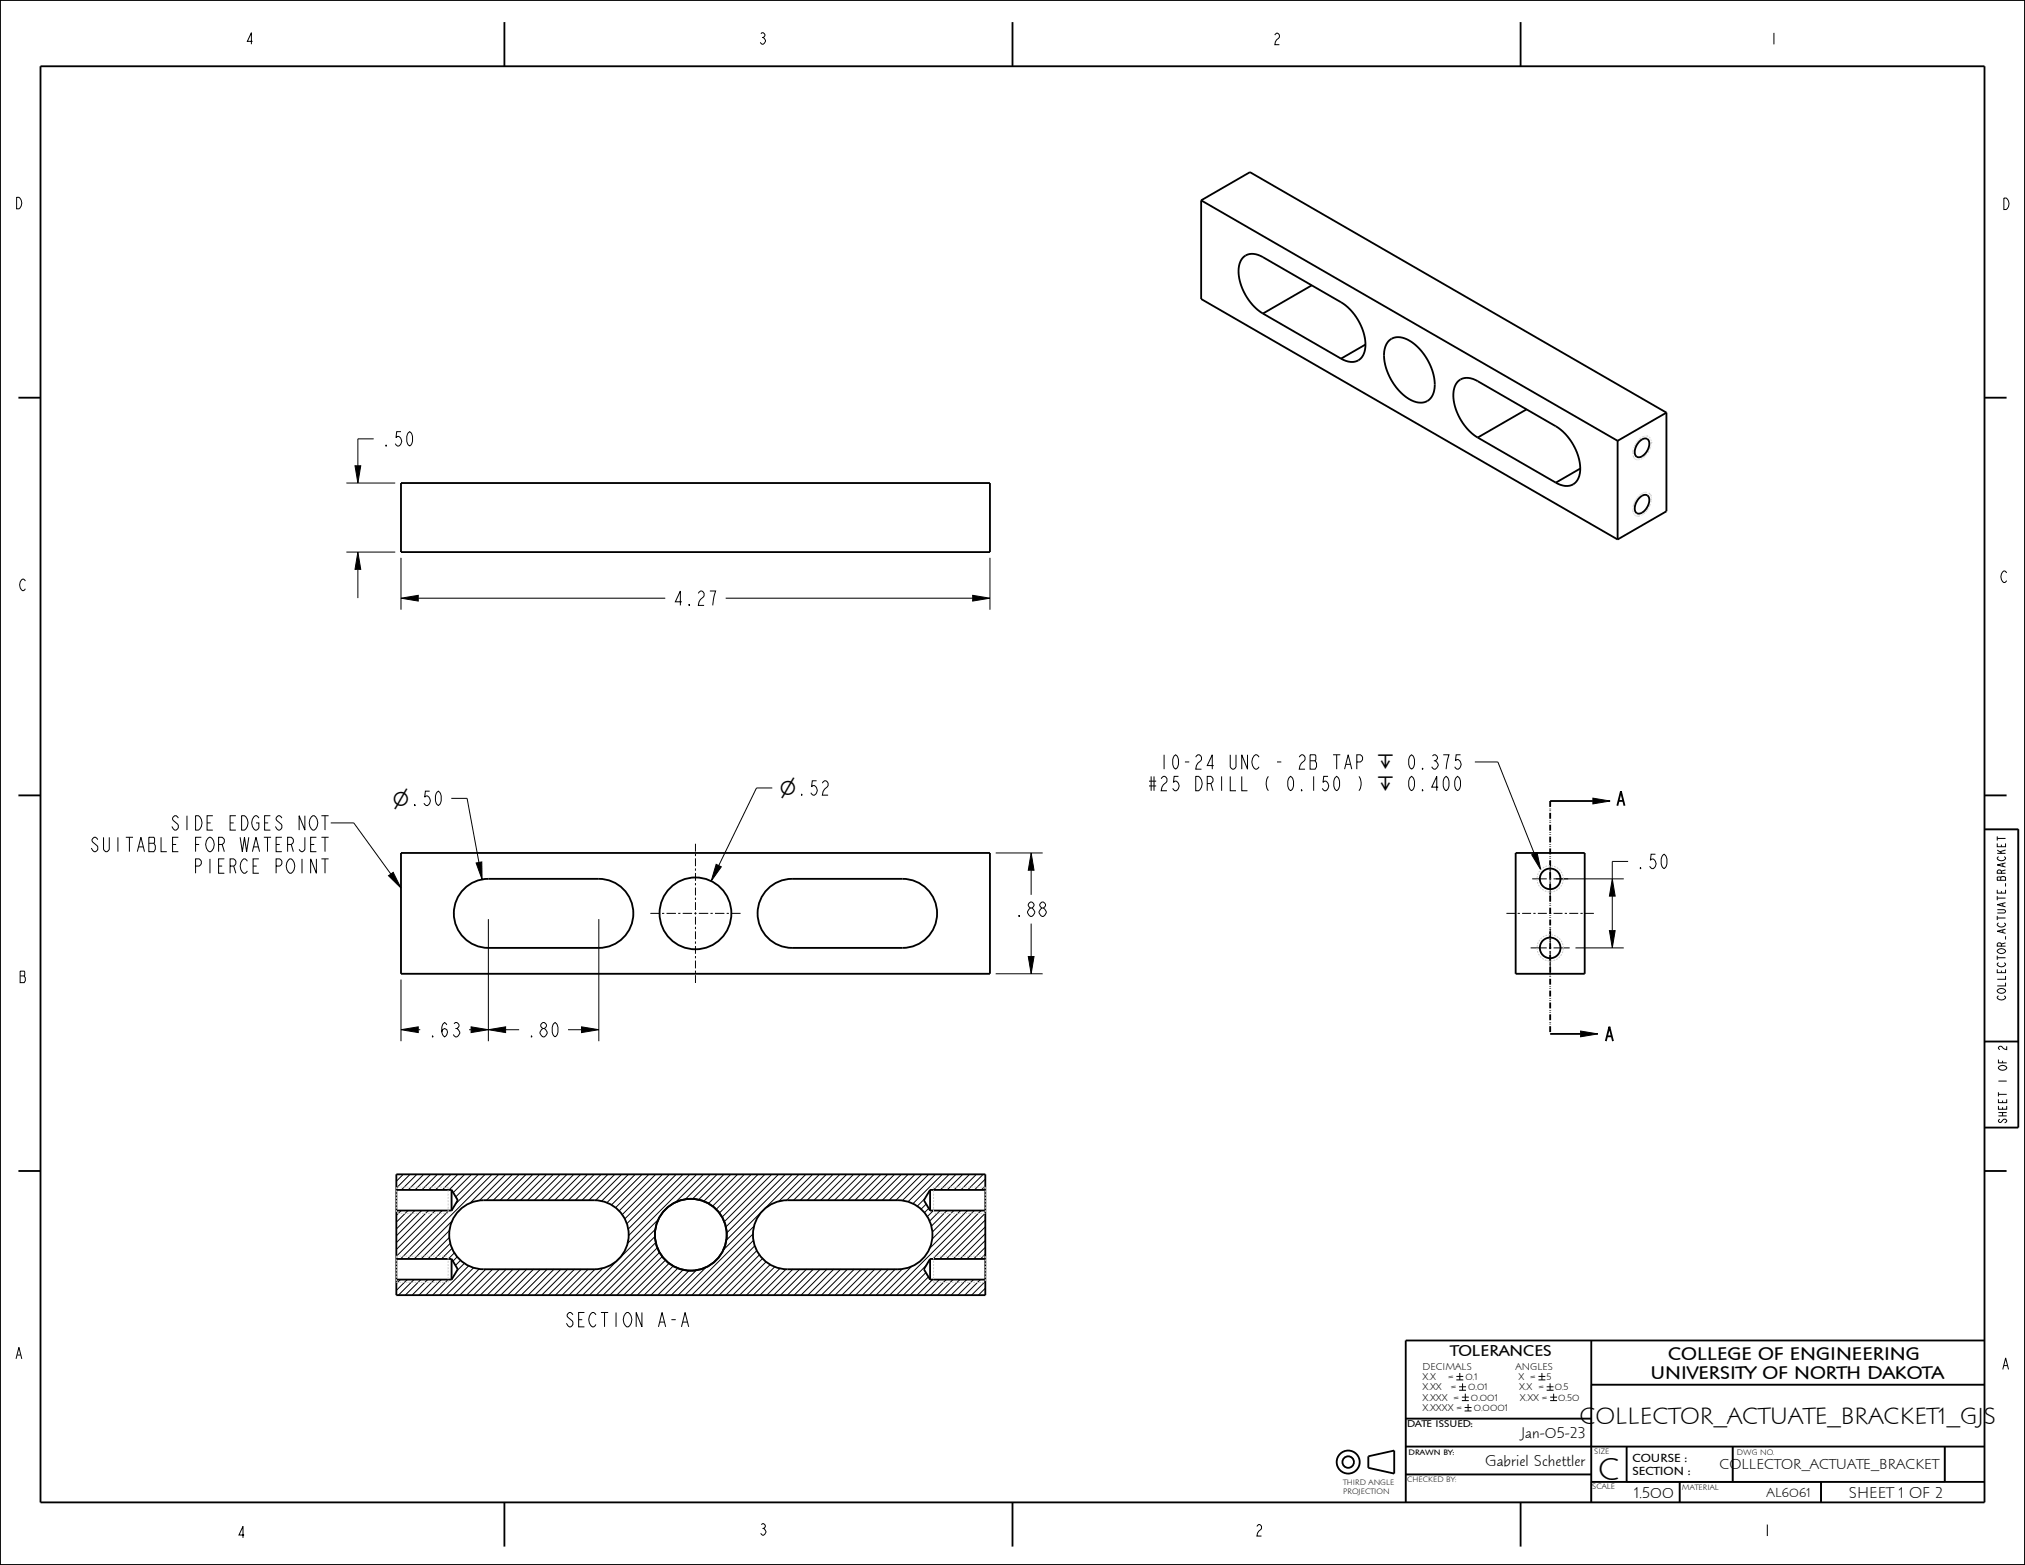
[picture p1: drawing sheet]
<svg xmlns="http://www.w3.org/2000/svg" width="559mm" height="432mm" viewBox="0 0 559 432" stroke-linecap="round" stroke-linejoin="round" font-family="sans-serif">
<g fill="none" stroke="#000" stroke-width=".28">
<path d="M95.6 133.3h13.5M98 128.5h1.6l-.8 4.8zM103.1 121.1h-4.3v7.4M95.6 152.3h13.5M98.8 152.3l.8 4.8h-1.6zM98.8 157.1v7.9M110.7 153.9v14.3M273.2 153.9v14.3M110.7 165l4.7-.7v1.5zM115.4 165h68.2M200.2 165h68.2M268.4 164.3l4.8 .7-4.8 .8z"/>
<path d="M213.1 217.4h-4.3l-10.5 21.4M407 210.2h6.3l10.1 25.3M91.3 227h6.3l10.3 14.2M124.5 220.3h4.4l3.3 17.7M131.4 238.1l1.5-.3 .1 4.8zM197.6 238.5l1.4 .7-2.8 3.9zM274.8 235.3h12.9M284.5 235.3l.8 4.8h-1.5zM422.7 235.8l1.4-.6 1.1 4.8zM439.6 220.2l4.7 .8-4.7 .8zM449.3 237.7h-4.4v4.8M547.6 228.8h9.3v58.6h-9.3z"/>
<path d="M107.2 241.6l1.3-.9 2.2 4.3zM134.8 253.6v33.7M165.2 253.6v33.7M284.5 240.1v6.8M284.5 254.8v9.1M429.4 242.5h18.7M444.1 256.8h1.6l-.8 4.7zM444.9 242.5l.8 4.7h-1.6zM444.9 247.2v9.6M110.7 270.3v17M274.8 268.7h12.9M283.8 263.9h1.5l-.8 4.8z"/>
<path d="M434.7 261.5h13.4M551.5 274.8l-.4 .3a1.22 1.22 0 0 0 1.2 .8 1.22 1.22 0 0 0 1.1-.8l-.4-.3M110.7 284.1l4.7-.8v1.6zM115.4 284.1h.6M129.5 284.1h.5M130 283.3l4.8 .8-4.8 .8zM134.8 284.1l4.7-.8v1.6zM139.5 284.1h3.8M156.8 284.1h3.7M160.5 283.3l4.7 .8-4.7 .8zM436.2 284.5l4.7 .8-4.7 .8zM109.4 324h.1"/>
<path d="M110.7 334l-1.3 1.3M111.3 324l-1.9 1.9M112.6 334l-3.2 3.2M113.2 324l-3.8 3.8M114.5 334l-5.1 5.1M115 324l-4.2 4.3M116.4 334l-7 7M116.9 324l-4.3 4.3M118.2 334l-8.8 8.9M118.8 324l-4.3 4.3M120.1 334l-10.7 10.7M120.7 324l-4.3 4.3"/>
<path d="M122 334l-12.6 12.6M122.6 324l-4.3 4.3M123.9 334l-13.4 13.4M124 339.5l-7.8 7.9M124.5 324l-4.3 4.3M124.8 336.9l-10.5 10.5M126.3 324l-4.3 4.3M128.2 324l-4.3 4.3M130.1 324l-5 5.1M132 324l-6.2 6.2M133.9 324l-8.2 8.2M135.8 324l-23.4 23.4"/>
<path d="M137.6 324l-7.9 7.9M139.5 324l-7.2 7.2M141.4 324l-7.1 7.2M143.3 324l-7.2 7.2M145.2 324l-7.2 7.2M147.1 324l-7.2 7.2M148.9 324l-7.1 7.2M150.8 324l-7.1 7.2M152.7 324l-7.1 7.2M154.6 324l-7.2 7.2M156.5 324l-7.2 7.2M158.4 324l-7.2 7.2"/>
<path d="M160.2 324l-7.1 7.2M162.1 324l-7.1 7.2M164 324l-7.1 7.2M165.9 324l-7.2 7.2M167.8 324l-7.2 7.2M169.6 324l-7.1 7.2M171.5 324l-7.1 7.2M173.4 324l-7.4 7.4M175.3 324l-7.8 7.8M177.2 324l-8.5 8.4M179.1 324l-9.2 9.2M180.9 339.2l-18.2 18.1"/>
<path d="M180.9 324l-10.1 10.1M181.7 336.4l-20.9 20.9M182.8 324l-11.1 11.1M184.7 324l-12.3 12.3M186.6 324l-13.6 13.6M188.5 324l-15.2 15.1M190.4 324l-16.9 16.9M192.2 324l-19 19.1M194.1 324l-7.7 7.8M196 324l-6.9 6.9M197.9 324l-6.8 6.8M199.8 324l-7 7"/>
<path d="M201.7 324l-7.5 7.5M203.5 324l-8 8.1M205.4 324l-8.8 8.8M207.3 324l-9.7 9.7M208.1 338.3l-19.1 19M209.2 324l-10.7 10.7M211.1 324l-11.8 11.8M213 324l-13.1 13.1M214.8 324l-14.5 14.6M216.7 324l-16.2 16.2M218.6 324l-18.2 18.2M220.5 324l-20.9 20.9"/>
<path d="M222.4 324l-7.5 7.5M224.2 324l-7.1 7.2M226.1 324l-7.1 7.2M228 324l-7.1 7.2M229.9 324l-7.1 7.2M231.8 324l-7.2 7.2M233.7 324l-7.2 7.2M235.5 324l-7.1 7.2M237.4 324l-7.1 7.2M239.3 324l-7.1 7.2M241.2 324l-7.1 7.2M243.1 324l-7.2 7.2"/>
<path d="M245 324l-7.2 7.2M246.8 324l-7.1 7.2M248.7 324l-7.1 7.2M250.6 324l-7.1 7.2M252.5 324l-7.2 7.2M254.4 324l-7.2 7.2M255.2 330.7l-2.1 2.1M255.6 332.2l-1.4 1.4M256.3 324l-7.3 7.2M256.3 333.4l-1.2 1.2M257.6 334l-1.7 1.7M258.1 324l-7.5 7.6"/>
<path d="M259.4 334l-2.9 2.9M260 324l-8.1 8.1M261.3 334l-4.3 4.3M261.9 324l-4.3 4.3M263.2 334l-5.9 6M263.8 324l-4.3 4.3M265.1 334l-7.9 7.9M265.7 324l-4.3 4.3M267 334l-10.5 10.5M267.6 324l-4.3 4.3M268.9 334l-23.4 23.3M269.4 324l-4.3 4.3"/>
<path d="M270.7 334l-13.3 13.4M271.3 324l-4.3 4.3M271.9 325.3l-3 3M271.9 327.2l-1.1 1.1M271.9 334.7l-12.6 12.7M271.9 336.6l-10.7 10.8M271.9 338.5l-8.9 8.9M110.5 353.1l-1.1 1.1M112.4 353.1l-3 2.9M114.2 353.1l-4.2 4.2M116.1 353.1l-4.3 4.2M118 353.1l-4.3 4.2"/>
<path d="M119.9 353.1l-4.3 4.2M121.8 353.1l-4.3 4.2M123.7 353.1l-4.3 4.2M124 341.4l-5.9 6M124.3 343l-4.4 4.4M124.7 344.4l-2.9 3M125.4 345.7l-1.7 1.7M126.2 346.8l-1.2 1.2M127.1 347.7l-1.4 1.4M128.2 348.6l-2.2 2.1M129.4 349.2l-8.2 8.1M130.7 349.8l-7.6 7.5"/>
<path d="M132.2 350.1l-7.2 7.2M134 350.2l-7.1 7.1M135.9 350.2l-7.1 7.1M137.8 350.2l-7.1 7.1M139.7 350.2l-7.2 7.1M141.6 350.2l-7.2 7.1M143.5 350.2l-7.2 7.1M145.3 350.2l-7.1 7.1M147.2 350.2l-7.1 7.1M149.1 350.2l-7.1 7.1M151 350.2l-7.2 7.1M152.9 350.2l-7.2 7.1"/>
<path d="M154.8 350.2l-7.2 7.1M156.6 350.2l-7.1 7.1M158.5 350.2l-7.1 7.1M160.4 350.2l-7.1 7.1M162.3 350.2l-7.2 7.1M164.2 350.2l-7.2 7.1M166.4 349.9l-7.5 7.4M180.8 341.1l-16.2 16.2M181 342.8l-14.6 14.5M181.4 344.3l-13.1 13M182 345.5l-11.8 11.8M182.8 346.7l-10.7 10.6"/>
<path d="M183.6 347.7l-9.6 9.6M184.6 348.6l-8.8 8.7M185.8 349.3l-8.1 8M187.1 349.9l-7.5 7.4M188.5 350.3l-7 7M190.2 350.6l-6.8 6.7M192.2 350.5l-6.9 6.8M194.9 349.6l-7.8 7.7M207.8 340.5l-16.9 16.8M207.9 342.2l-15.1 15.1M208.3 343.7l-13.6 13.6M208.9 345l-12.3 12.3"/>
<path d="M209.6 346.2l-11.2 11.1M210.4 347.2l-10.1 10.1M211.4 348.1l-9.2 9.2M212.5 348.9l-8.4 8.4M213.8 349.5l-7.8 7.8M215.2 350l-7.3 7.3M216.9 350.2l-7.2 7.1M218.8 350.2l-7.2 7.1M220.6 350.2l-7.1 7.1M222.5 350.2l-7.1 7.1M224.4 350.2l-7.1 7.1M226.3 350.2l-7.1 7.1"/>
<path d="M228.2 350.2l-7.2 7.1M230.1 350.2l-7.2 7.1M231.9 350.2l-7.1 7.1M233.8 350.2l-7.1 7.1M235.7 350.2l-7.1 7.1M237.6 350.2l-7.1 7.1M239.5 350.2l-7.2 7.1M241.4 350.2l-7.2 7.1M243.2 350.2l-7.1 7.1M245.1 350.2l-7.1 7.1M247 350.2l-7.1 7.1M249 350.1l-7.3 7.2"/>
<path d="M251.6 349.4l-8 7.9M255.5 351.1l-6.2 6.2M255.6 349.2l-8.2 8.1M256.2 352.3l-5 5M257.3 353.1l-4.3 4.2M259.2 353.1l-4.3 4.2M261.1 353.1l-4.3 4.2M263 353.1l-4.3 4.2M264.9 353.1l-4.3 4.2M266.8 353.1l-4.3 4.2M268.6 353.1l-4.3 4.2M270.5 353.1l-4.3 4.2"/>
<path d="M271.9 340.4l-7 7M271.9 342.3l-5.1 5.1M271.9 344.1l-3.2 3.3M271.9 346l-1.3 1.4M271.9 353.6l-3.8 3.7M271.9 355.4l-1.9 1.9M271.9 357.3h.1M401.9 379.8h1.9M402.8 378.8v1.9M424.5 379.8h1.9M425.5 378.8v1.9M387.9 399.1h159.7v-17.1h-108.5v32.5"/>
<path d="M401.9 380.7h1.9M402.6 382.6h1.9M402.6 383.6h1.9M403.4 385.5h1.9M403.4 386.4h1.9M403.6 381.7v1.9M404.2 388.3h1.9M404.2 389.3h1.9M404.4 384.5v1.9M405.1 387.4v1.9M424.5 380.7h1.9M426.8 382.6h1.9"/>
<path d="M426.8 383.6h1.9M427.7 381.7v1.9M427.8 385.5h1.9M427.8 386.4h1.9M428.7 384.5v1.9M439.1 391.4h-51.2v23.1h114.6v-5.6M448.9 399.1v9.8M478.1 399.1v9.8M536.7 399.1v9.8h-97.6M387.9 406.8h51.2M463.5 408.9v5.6"/>
</g>
<g fill="#000">
<path d="M98 128.5h1.6l-.8 4.8zM98.8 152.3l.8 4.8h-1.6zM110.7 165l4.7-.7v1.5zM268.4 164.3l4.8 .7-4.8 .8zM284.5 235.3l.8 4.8h-1.5zM422.7 235.8l1.4-.6 1.1 4.8zM439.6 220.2l4.7 .8-4.7 .8zM107.2 241.6l1.3-.9 2.2 4.3zM131.4 238.1l1.5-.3 .1 4.8zM197.6 238.5l1.4 .7-2.8 3.9zM444.9 242.5l.8 4.7h-1.6zM283.8 263.9h1.5l-.8 4.8z"/>
<path d="M444.1 256.8h1.6l-.8 4.7zM110.7 284.1l4.7-.8v1.6zM134.8 284.1l4.7-.8v1.6zM130 283.3l4.8 .8-4.8 .8zM160.5 283.3l4.7 .8-4.7 .8zM436.2 284.5l4.7 .8-4.7 .8z"/>
</g>
<g fill="none" stroke="#000" stroke-width=".51">
<path d="M0 0h558.8v431.8h-558.8zM11.2 18.3h536.4v396.2h-536.4zM139.2 6.1v12.2M279.4 6.1v12.2M419.6 6.1v12.2M331.5 55.3l13.4-7.8 115 66.4M331.5 55.3v27.2l114.9 66.3M331.5 55.3l114.9 66.3M362 78.7l-13.5 7.8M348.5 86.5a13.9 13.9 0 0 1-6.5-13.6 3.8 3.8 0 0 1 5.9-2.3l22.2 12.8a13.9 13.9 0 0 1 6.4 13.6 3.8 3.8 0 0 1-5.8 2.3l-.6-.3M348.5 86.5l21.6 12.5M376.8 95.1l-6.7 3.9"/>
<path d="M5.1 109.7h6.1M421.3 113l-13.5 7.7M459.9 113.9l-13.5 7.7M459.9 113.9v27.2l-13.5 7.7M547.6 109.7h6.1M110.7 133.3h162.5v19h-162.5zM407.8 120.7a13.9 13.9 0 0 1-6.5-13.6 3.8 3.8 0 0 1 5.8-2.3l22.2 12.8a13.9 13.9 0 0 1 6.5 13.7 3.8 3.8 0 0 1-5.8 2.2l-.7-.3M407.8 120.7l21.5 12.5M436.1 129.3l-6.8 3.9M446.4 121.6v27.2M5.1 219.5h6.1M547.6 219.5h6.1"/>
<path d="M110.7 235.3h162.5v33.4h-162.5zM418.2 235.3h19.1v33.4h-19.1zM427.8 221h11.8M446.3 222.3l1-4 1 4M446.7 221h1.2M547.6 228.8h9.3v82.3h-9.3M127.6 245.7a9.5 9.5 0 0 1 7.2-3.2h30.4a9.5 9.5 0 0 1 9.6 9.5 9.5 9.5 0 0 1-9.6 9.5h-30.4a9.5 9.5 0 0 1-8.7-5.6 9.5 9.5 0 0 1 1.5-10.2zM211.5 245.7a9.5 9.5 0 0 1 7.1-3.2h30.5a9.5 9.5 0 0 1 9.5 9.5 9.5 9.5 0 0 1-9.5 9.5h-30.5a9.5 9.5 0 0 1-8.7-5.6 9.5 9.5 0 0 1 1.6-10.2zM427.8 285.3h8.4M443.1 287.3l1-4 1 4M443.5 285.9h1.2M547.6 287.4h9.3"/>
<path d="M5.1 323.1h6.1M109.4 324h162.5v33.3h-162.5zM109.4 334h15.2M109.4 328.3h15.2M124.6 328.3v5.7M124.6 328.3l1.7 2.9-1.7 2.8M126.4 334.4a9.5 9.5 0 0 1 7.1-3.2h30.5a9.5 9.5 0 0 1 9.5 9.5 9.5 9.5 0 0 1-9.5 9.5h-30.5a9.5 9.5 0 0 1-8.7-5.6 9.5 9.5 0 0 1 1.6-10.2zM210.2 334.4a9.5 9.5 0 0 1 7.1-3.2h30.5a9.5 9.5 0 0 1 9.5 9.5 9.5 9.5 0 0 1-9.5 9.5h-30.5a9.5 9.5 0 0 1-8.7-5.6 9.5 9.5 0 0 1 1.6-10.2zM256.7 334h15.2M256.7 328.3h15.2M256.7 328.3l-1.8 2.9 1.8 2.8M256.7 328.3v5.7"/>
<path d="M547.6 323.1h6.1M109.4 353.1h15.2M109.4 347.4h15.2M124.6 347.4v5.7M124.6 347.4l1.7 2.8-1.7 2.9M256.7 353.1h15.2M256.7 347.4h15.2M256.7 347.4l-1.8 2.8 1.8 2.9M256.7 347.4v5.7M439.1 369.9v44.6M547.6 369.9h-159.7v44.6M387.9 399.1h159.7"/>
<path d="M387.9 391.4h51.2M439.1 382h108.5M448.9 399.1v9.8M478.1 399.1v9.8M536.7 399.1v9.8M139.2 414.5v12.2M279.4 414.5v12.2M377.6 401.8l7.1-1.6v6.4l-7.1-1.6zM387.9 406.8h51.2M419.6 414.5v12.2M439.1 408.9h108.5M463.5 408.9v5.6"/>
<path d="M502.5 408.9v5.6"/>
<circle cx="190.6" cy="340.7" r="9.9"/>
<circle cx="372" cy="403.4" r="3.2"/>
<circle cx="372" cy="403.4" r="1.59"/>
</g>
<path d="M427.8 221v64.3" fill="none" stroke="#000" stroke-width=".51" stroke-dasharray="1.6 .5 .2 .3 .2 .5" stroke-linecap="butt"/>
<!-- layer: 02___PRT_ALL_AXES -->
<g fill="none" stroke="#000" stroke-width=".28">
<path d="M191.9 232.8v2.2M191.9 235.6v.6M191.9 236.8v2.2M191.9 239.6v.6M427.8 237.5v4.1M179.5 252h2.6M182.7 252h.6M183.9 252h2.6M187.1 252h.7M188.4 252h2.6M191.6 252h.6M191.9 240.9v2.1"/>
<path d="M191.9 243.6v.7M191.9 244.9v2.2M191.9 247.7v.6M191.9 248.9v2.2M191.9 251.7v.6M191.9 252.9v2.2M191.9 255.7v.6M191.9 257v2.1M191.9 259.8v.6M192.8 252h2.6M196.1 252h.6M197.3 252h2.6"/>
<path d="M200.5 252h.6M201.8 252h2.6M415.7 252h2.5M418.8 252h.6M420 252h2.5M422.8 242.5h4M423.1 252h.6M424.4 252h2.4M427.5 252h.6M427.5 242.5h.6M427.8 242.2v.6M427.8 243.4v4"/>
<path d="M427.8 256.1v4.5M428.7 252h2.5M428.7 242.5h4M431.8 252h.6M433 252h2.5M436.1 252h.6M437.4 252h2.4M191.9 261v2.2M191.9 263.8v.6M191.9 265v2.2M191.9 267.8v.6M191.9 269.1v2.1"/>
<path d="M422.4 261.5h4.4M427.5 261.5h.6M427.8 261.2v.6M427.8 262.5v4.4M428.7 261.5h4.5"/>
</g>
<g fill="none" stroke="#ccc" stroke-width=".28">
<path d="M450.6 125.1h.1M450.6 125v.1M450.6 125h.1M450.6 125.2h.1M450.6 124.9v.1M450.6 124.9h.1M450.6 125.2v.1M450.6 125.3h.1M450.6 125.7h.1M450.6 125.7l.2 .5M450.7 124.1l-.1 .7M450.8 126.2h.1"/>
<path d="M450.8 139.1l-.2 .8M450.8 123.5v.1M450.9 126.3h.1M450.9 126.3v.1M450.9 123.4l-.1 .1M450.9 138.9v.1M450.9 126.4h.1M450.9 123.3v.1M450.9 138.9h.1M450.9 138.8v.1M451 126.4h.1M451 138.8h-.1"/>
<path d="M451 138.7h.1M451 123.2h.1M451 123.1h.1M451.1 126.5h.1M451.1 123h.1M451.1 126.5v.1M451.1 122.9v.1M451.1 126.6h.1M451.1 138.5v.1M451.1 122.9h.1M451.1 138.4v.1M451.1 122.8h.1"/>
<path d="M451.2 122.8l-.1 .1M451.2 122.8h.1M451.2 126.6h.1M451.2 138.4h-.1M451.2 138.3h.1M451.2 122.7v.1M451.2 122.7h.1M451.2 138.2v.1M451.2 126.7h.1M451.3 122.6h.1M451.3 138.2h-.1M451.3 138.1h.1"/>
<path d="M451.3 122.5v.1M451.3 138v.1M451.3 126.7h.1M451.4 122.5h-.1M451.4 122.4h.1M451.4 138h.1M451.4 126.7v.1M451.4 137.9h.1M451.4 137.9v.1M451.4 126.8h.1M451.4 122.3v.1M451.4 122.3h.1"/>
<path d="M451.5 137.8h.1M451.5 122.3h-.1M451.5 122.2v.1M451.5 126.8h.1M451.5 122.2h.1M451.5 137.7h.1M451.6 126.8h.1M451.6 137.7h-.1M451.6 122.1h.1M451.6 122v.1M451.7 126.8h.1M451.7 137.5h.1"/>
<path d="M451.7 122h.1M451.7 126.8v.1M451.7 121.9v.1M451.7 121.9h.1M451.7 126.9h.1M451.7 137.4v.1M451.8 121.8l-.1 .1M451.8 121.8h.1M451.8 126.9h.1M451.8 137.3h.1M451.9 121.7l-.1 .1M451.9 121.6h.1"/>
<path d="M452 137.2h.1M452 126.9h.1M452 121.6h-.1M452 137.1v.1M452 121.5v.1M452 137.1h.1M452.1 126.9h-.1M452.1 137l-.1 .1M452.1 126.9h.1M452.1 137h.1M452.1 121.4l-.1 .1M452.1 121.4h.1"/>
<path d="M452.2 121.4h-.1M452.2 136.9h.1M452.2 126.9h.1M452.3 136.8h.1M452.3 126.8h.1M452.4 121.2h-.1M452.4 126.8h-.1M452.4 126.8h.1M452.5 126.8h.1M452.6 136.5l-.2 .2M452.6 136.5h.1M452.8 136.4h-.1"/>
<path d="M452.8 136.4h.1M452.8 120.8l-.4 .4M452.9 136.3l-.1 .1M452.9 136.3h.1M453 136.3h.1M453 136.3h-.1M453 126.6l-.2 .1M453 136.2h.1M453.1 126.6h-.1M453.1 120.6h.1M453.1 136.2h-.1M453.1 136.2h.1"/>
<path d="M453.1 126.5h.1M453.2 120.6h.1M453.2 126.5h-.1M453.2 126.5h.1M453.2 120.6h-.1M453.2 136.1h.1M453.3 126.4h.1M453.3 136.1h-.1M453.3 136.1h.1M453.4 136l-.1 .1M453.4 126.4h.1M453.4 136h.1"/>
<path d="M453.4 126.3v.1M453.4 126.3h.1M453.5 126.3h.1M453.5 136h.1M453.6 136h-.1M453.6 120.4l-.4 .2M453.6 135.9v.1M453.6 135.9h.1M453.7 135.9h-.1M453.7 135.9h.1M453.8 135.9h.1M453.8 120.3h.1"/>
<path d="M453.9 120.3h-.1M453.9 135.9h.1M453.9 125.9l-.2 .2M453.9 120.3h.1M454 135.9h-.1M454 120.3h-.1M454 135.8v.1M454 120.3h.1M454 135.8h.1M454.1 125.8h-.1M454.1 125.7v.1M454.1 135.8h.1"/>
<path d="M454.1 120.3h.1M454.1 125.7h.1M454.2 135.8h.1M454.2 120.3h.1M454.2 125.6l-.1 .1M454.3 120.3h-.1M454.3 120.3h.1M454.3 135.8h.1M454.3 125.5h.1M454.4 125.5h-.1M454.4 135.8h.1M454.4 125.4h.1"/>
<path d="M454.4 120.3l.4 .1M454.4 125.3h.1M454.5 135.8h.1M454.5 125.3h-.1M454.5 125.3h.1M454.8 120.4h.1M455 136l.5 .6M455.1 124.4l-.4 .5M455.1 120.5h.1M455.1 139.9h.1M455.1 120.6l.3 .3M455.4 120.9h.1"/>
<path d="M455.4 139.1l-.3 .7M455.5 123.4l-.3 .6M455.5 123.4h.1M455.5 136.6h.1M455.5 136.6v.1M455.5 123.3h.1M455.5 136.7h.1M455.5 123.3v.1M455.5 121.2h.1M455.5 123.1v.1M455.5 136.8h.1M455.5 121.2l.1 .1"/>
<path d="M455.6 136.8h.1M455.6 123.1h-.1M455.6 121.3h.1M455.6 123.1h.1M455.6 123v.1M455.6 138.6h.1M455.6 123h.1M455.6 136.9h.1M455.6 138.5v.1M455.6 122.9h.1M455.6 136.9v.1M455.6 121.4h.1"/>
<path d="M455.6 121.4v.1M455.6 121.5h.1M455.6 138.3v.2M455.6 137h.1M455.6 137v.1M455.6 138.3h.1M455.6 137.1h.1M455.6 121.5l.1 .2M455.6 138.2v.1M455.6 137.2h.1M455.7 137.2v.1M455.7 137.3h.1"/>
<path d="M455.7 121.7h.1M455.7 138h.1M455.7 137.4h.1M455.7 137.9h.1M455.7 137.8v.1M455.7 122h.1M455.7 137.6v.1M455.7 137.7v.1M455.7 122.1h.1M455.7 122.1l-.1 .5M450.6 140.6h.1M450.6 140.5v.1"/>
<path d="M450.6 140.5h.1M450.6 140.7h.1M450.6 140.8h.1M450.6 140.4v.1M450.6 140.4h.1M450.6 140.8l.1 .6M450.8 141.7h.1M450.8 141.7v.1M450.8 141.8h.1M450.9 141.8v.1M450.9 141.9h.1M451 142h.1"/>
<path d="M451.1 142.1h.1M451.1 142.1l.1 .1M451.2 142.2h.1M451.3 142.2h.1M451.3 142.2v.1M451.3 142.3h.1M451.4 142.3h.1M451.5 142.3v.1M451.5 142.4h.1M451.6 142.4h.1M451.7 142.4h.1M451.8 142.4h.1"/>
<path d="M452.5 142.3l-.7 .1M453 142.2h.1M453 142.1v.1M453 142.1h.1M453.1 142.1h.1M453.2 142.1h-.1M453.3 142h-.1M453.3 142h.1M453.4 141.9h.1M453.5 141.9h-.1M453.5 141.8h.1M453.6 141.8h-.1"/>
<path d="M453.7 141.7l-.1 .1M453.8 141.6l-.1 .1M453.9 141.5l-.1 .1M453.9 141.5h.1M454.1 141.3h.1M454.2 141.2h.1M454.2 141.2l-.1 .1M454.3 141.1h-.1M454.3 141.1h.1M454.3 141v.1M454.4 141h-.1M454.4 141h.1"/>
<path d="M454.5 140.8h.1M454.9 140.3l-.3 .4M454.9 140.3h.1M109.4 327.5v.6M109.4 328.4v.6M109.4 329.3v.6M109.4 330.3v.5M109.4 331.2v.5M109.4 332.1v.5M109.4 333v.5M109.4 333.9v.5M109.7 334.8h.5"/>
<path d="M109.7 327.5h.5M110.5 334.8h.6M110.5 327.5h.6M111.4 334.8h.5M111.4 327.5h.5M112.2 334.8h.5M112.2 327.5h.5M113.1 334.8h.5M113.1 327.5h.5M113.9 334.8h.5M113.9 327.5h.5M114.8 334.8h.5"/>
<path d="M114.8 327.5h.5M115.6 334.8h.5M115.6 327.5h.5M116.4 334.8h.5M116.4 327.5h.5M117.3 334.8h.5M117.3 327.5h.5M118.1 334.8h.5M118.1 327.5h.5M119 334.8h.5M119 327.5h.5M119.8 334.8h.5"/>
<path d="M119.8 327.5h.5M120.6 334.8h.5M120.6 327.5h.5M121.5 334.8h.5M121.5 327.5h.5M122.3 334.8h.5M122.3 327.5h.5M123.2 327.5h.5v.6M123.2 334.8h.5M123.7 328.4v.6M123.7 329.3v.6M123.7 330.3v.5"/>
<path d="M123.7 331.2v.5M123.7 332.1v.5M123.7 333v.5M123.7 333.9v.5M257.6 327.5v.6M257.6 328.4v.6M257.6 329.3v.6M257.6 330.3v.5M257.6 331.2v.5M257.6 332.1v.5M257.6 333v.5M257.6 333.9v.5"/>
<path d="M257.9 334.8h.6M257.9 327.5h.6M258.8 334.8h.5M258.8 327.5h.5M259.6 334.8h.5M259.6 327.5h.5M260.5 334.8h.5M260.5 327.5h.5M261.3 334.8h.5M261.3 327.5h.5M262.1 334.8h.6M262.1 327.5h.6"/>
<path d="M263 334.8h.5M263 327.5h.5M263.8 334.8h.5M263.8 327.5h.5M264.7 334.8h.5M264.7 327.5h.5M265.5 334.8h.5M265.5 327.5h.5M266.4 334.8h.5M266.4 327.5h.5M267.2 334.8h.5M267.2 327.5h.5"/>
<path d="M268 334.8h.5M268 327.5h.5M268.9 334.8h.5M268.9 327.5h.5M269.7 334.8h.5M269.7 327.5h.5M270.6 334.8h.5M270.6 327.5h.5M271.4 334.8h.5M271.4 327.5h.5v.6M271.9 328.4v.6M271.9 329.3v.6"/>
<path d="M271.9 330.3v.5M271.9 331.2v.5M271.9 332.1v.5M271.9 333v.5M271.9 333.9v.5M109.4 347.5v.5M109.4 348.4v.5M109.4 349.3v.5M109.4 350.2v.5M109.4 351.1v.6M109.4 352v.6M109.4 352.9v.6"/>
<path d="M109.4 353.8h.1M109.4 353.8h.5M109.9 346.6h-.5v.5M110.2 353.8h.5M110.2 346.6h.5M111.1 353.8h.5M111.1 346.6h.5M111.9 353.8h.5M111.9 346.6h.5M112.7 353.8h.5M112.7 346.6h.5M113.6 353.8h.5"/>
<path d="M113.6 346.6h.5M114.4 353.8h.5M114.4 346.6h.5M115.3 353.8h.5M115.3 346.6h.5M116.1 353.8h.5M116.1 346.6h.5M116.9 353.8h.5M116.9 346.6h.5M117.8 353.8h.5M117.8 346.6h.5M118.6 353.8h.5"/>
<path d="M118.6 346.6h.5M119.5 353.8h.5M119.5 346.6h.5M120.3 353.8h.5M120.3 346.6h.5M121.1 353.8h.5M121.1 346.6h.5M122 353.8h.5M122 346.6h.5M122.8 353.8h.5M122.8 346.6h.5M123.7 346.6h.1"/>
<path d="M123.7 346.9v.6M123.7 347.9v.5M123.7 348.8v.5M123.7 349.7v.5M123.7 350.6v.5M123.7 351.5v.5M123.7 352.4v.5M123.7 353.3v.5M257.6 353.3v.5h.5M257.6 346.6h.5M257.6 346.6h.1M257.6 346.9v.6"/>
<path d="M257.6 347.9v.5M257.6 348.8v.5M257.6 349.7v.5M257.6 350.6v.5M257.6 351.5v.5M257.6 352.4v.5M258.5 353.8h.5M258.5 346.6h.5M259.3 353.8h.5M259.3 346.6h.5M260.1 353.8h.5M260.1 346.6h.5"/>
<path d="M261 353.8h.5M261 346.6h.5M261.8 353.8h.5M261.8 346.6h.5M262.7 353.8h.5M262.7 346.6h.5M263.5 353.8h.5M263.5 346.6h.5M264.3 353.8h.5M264.3 346.6h.5M265.2 353.8h.5M265.2 346.6h.5"/>
<path d="M266 353.8h.5M266 346.6h.5M266.9 353.8h.5M266.9 346.6h.5M267.7 353.8h.5M267.7 346.6h.5M268.5 353.8h.5M268.5 346.6h.5M269.4 353.8h.5M269.4 346.6h.5M270.2 353.8h.5M270.2 346.6h.5"/>
<path d="M271.1 353.8h.5M271.1 346.6h.5M271.9 346.6v.5M271.9 347.5v.5M271.9 348.4v.5M271.9 349.3v.5M271.9 350.2v.5M271.9 351.1v.6M271.9 352v.6M271.9 352.9v.6M271.9 353.8h.1"/>
</g>
<g fill="none" stroke="#000" stroke-width=".51">
<path d="M383.3 94a4.9 4.9 0 0 1 6.3 .4 14.8 14.8 0 0 1 6.1 13.4 4 4 0 0 1-6.4 2.5 14.8 14.8 0 0 1-7.2-14l.4-1.3zM452.5 137.2l.8-.5a1.18 1.18 0 0 1 1.3 0 1.18 1.18 0 0 1 .5 1.2 3.6 3.6 0 0 1-3.1 3.8 1.45 1.45 0 0 1-.8-2l.4-1.1zM452.5 121.7l.7-.5a1.21 1.21 0 0 1 1.3-.1 1.21 1.21 0 0 1 .6 1.2 3.6 3.6 0 0 1-3.1 3.9 1.45 1.45 0 0 1-.8-2l.4-1.2z"/>
<circle cx="191.9" cy="252" r="9.9"/>
<circle cx="427.8" cy="242.5" r="2.85"/>
<circle cx="427.8" cy="261.5" r="2.85"/>
<circle cx="190.6" cy="340.7" r="9.9"/>
</g>
<path d="M431.4 242.5a3.6 3.6 0 0 0-5.2-3.3 3.6 3.6 0 0 0-.6 6.2 3.6 3.6 0 0 0 5.7-2.2l.1-.7M431.4 261.5a3.6 3.6 0 0 0-5.2-3.2 3.6 3.6 0 0 0-.6 6.1 3.6 3.6 0 0 0 5.7-2.1l.1-.8" fill="none" stroke="#ccc" stroke-width=".28" stroke-dasharray=".5 .3" stroke-linecap="butt"/>
<text font-size="8.8" x="441" y="408.2">C</text>
<text font-size="6.6" x="435.8" y="392.9">COLLECTOR_ACTUATE_BRACKET1_GJS</text>
<g font-size="5.5">
<text x="380" y="212.2">↧</text>
<text x="215.1" y="219.4">⌀.52</text>
<text x="215.1" y="219.4">⌀</text>
<text x="380" y="218.2">↧</text>
<text x="108.3" y="222.3">⌀.50</text>
<text x="108.3" y="222.3">⌀</text>
</g>
<g font-size="5.2">
<text x="105.1" y="123.1">.50</text>
<text x="185.6" y="167">4.27</text>
<text x="319.6" y="212.2">10-24 UNC - 2B TAP ↧ 0.375</text>
<text x="316.5" y="218.2">#25 DRILL (</text>
<text x="354.6" y="218.2">0.150 ) ↧ 0.400</text>
<text x="46.8" y="229">SIDE EDGES NOT</text>
<text x="24.6" y="235">SUITABLE FOR WATERJET</text>
<text x="451.3" y="239.7">.50</text>
<text x="53.2" y="240.9">PIERCE POINT</text>
<text x="279.8" y="252.9">.88</text>
<text x="117.9" y="286.1">.63</text>
<text x="145.2" y="286.1">.80</text>
<text x="156.3" y="366.1">SECTION</text>
<text x="181.3" y="366.1">A-A</text>
<text x="460.3" y="375.2">COLLEGE OF ENGINEERING</text>
<text x="455.4" y="380.6">UNIVERSITY OF NORTH DAKOTA</text>
</g>
<g font-size="4.4">
<text x="400.2" y="374.2">TOLERANCES</text>
<text x="419.7" y="396.8">Jan-05-23</text>
<text x="409.8" y="404.5">Gabriel Schettler</text>
<text x="451" y="413.2">1.500</text>
<text x="510.2" y="413.2">SHEET 1 OF 2</text>
</g>
<g font-size="4.1">
<text x="67.6" y="12.2">4</text>
<text x="209.2" y="12.2">3</text>
<text x="351.1" y="12.3">2</text>
<text x="488.2" y="12.2">1</text>
<text x="3.9" y="57.6">D</text>
<text x="552.3" y="57.8">D</text>
<text x="551.8" y="160.7">C</text>
<text x="5.1" y="163">C</text>
<text x="5.1" y="271.1">B</text>
<text x="3.9" y="374.9">A</text>
<text x="552.2" y="377.8">A</text>
<text x="65.3" y="424.3">4</text>
<text x="209.3" y="423.6">3</text>
<text x="346.2" y="423.8">2</text>
<text x="486.4" y="423.8">1</text>
</g>
<text font-size="4" x="474.5" y="405.4">COLLECTOR_ACTUATE_BRACKET</text>
<text font-size="3.7" x="487.5" y="413">AL6061</text>
<g font-size="3.3">
<text x="450.4" y="403.4">COURSE :</text>
<text x="450.4" y="406.9">SECTION :</text>
</g>
<g font-size="3">
<text x="553.4" y="275" transform="rotate(-90 553.4 275)">COLLECTOR_ACTUATE_BRACKET</text>
<text x="553.8" y="310.2" transform="rotate(-90 553.8 310.2)">SHEET 1 OF 2</text>
</g>
<g font-size="2.8">
<text x="392.6" y="377.9">DECIMALS</text>
<text x="418.2" y="377.9">ANGLES</text>
<text x="392.6" y="380.7">X.X</text>
<text x="392.6" y="383.6">X.XX</text>
<text x="399.7" y="380.7">=</text>
<text x="400.5" y="383.6">=</text>
<text x="404.4" y="380.7">0.1</text>
<text x="405.2" y="383.6">0.01</text>
<text x="419" y="380.7">X =</text>
<text x="419.2" y="383.6">X.X =</text>
<text x="426.8" y="380.7">5</text>
<text x="429" y="383.6">0.5</text>
<text x="392.6" y="386.4">X.XXX =</text>
<text x="392.6" y="389.3">X.XXXX =</text>
<text x="405.9" y="386.4">0.001</text>
<text x="406.7" y="389.3">0.0001</text>
<text x="419.4" y="386.4">X.XX =</text>
<text x="430" y="386.4">0.50</text>
<text x="388.3" y="393.7">DATE ISSUED:</text>
</g>
<g font-size="2.2">
<text x="388.7" y="401.4">DRAWN BY:</text>
<text x="439.9" y="401.3">SIZE</text>
<text x="479.3" y="401.5">DWG NO.</text>
<text x="370.6" y="409.8">THIRD ANGLE</text>
<text x="370.6" y="412.1">PROJECTION</text>
<text x="388.3" y="408.9">CHECKED BY:</text>
<text x="439.4" y="410.9">SCALE</text>
<text x="464.1" y="411.1">MATERIAL</text>
</g>
</svg>
